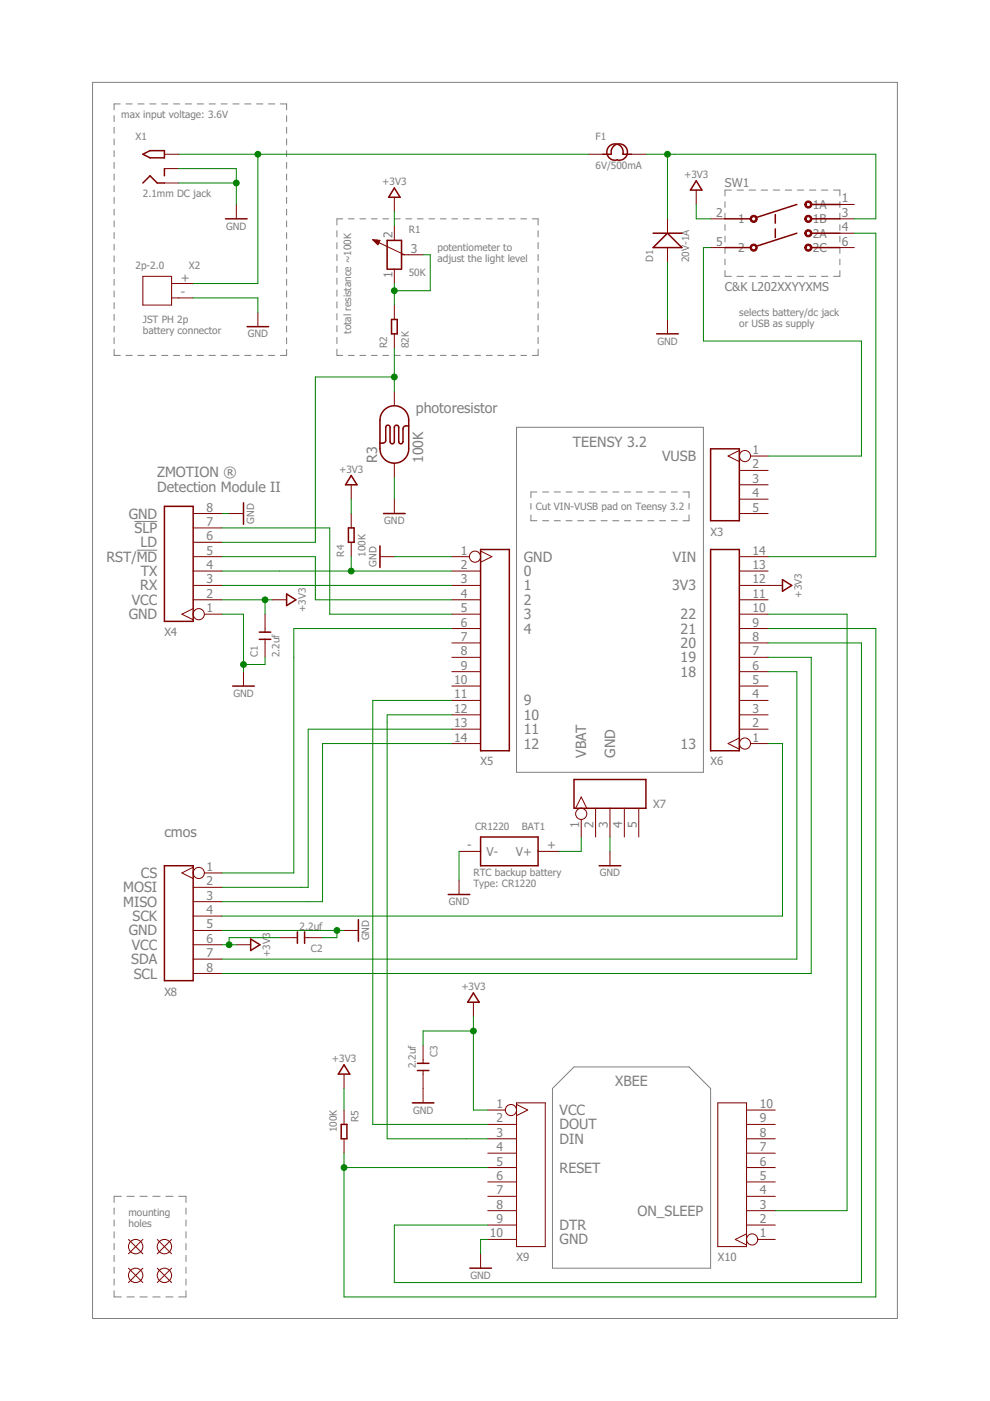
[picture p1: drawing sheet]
<svg xmlns="http://www.w3.org/2000/svg" width="210mm" height="297mm" viewBox="0 0 210 297" stroke-linecap="round" stroke-linejoin="round" font-family="sans-serif">
<g fill="none" stroke="#808080" stroke-width=".21">
<path d="M19.6 17.5h170.7v262h-170.7zM24.2 24.5v1.3M24.2 27v1.3M24.2 29.5v1.2M24.2 31.9v1.3M24.2 34.4v1.3M24.2 36.9v1.3M24.2 39.4v1.3M25.5 22h-1.3v1.3M26.7 22h1.3M29.2 22h1.3M31.7 22h1.4"/>
<path d="M34.3 22h1.3M36.8 22h1.3M39.3 22h1.3M41.8 22h1.3M44.3 22h1.4M46.9 22h1.3M49.4 22h1.3M51.9 22h1.3M54.4 22h1.3M56.9 22h1.4M59.4 22h1.4v1.3M60.8 24.5v1.3"/>
<path d="M60.8 27v1.3M60.8 29.5v1.2M60.8 31.9v1.3M60.8 34.4v1.3M60.8 36.9v1.3M60.8 39.4v1.3M24.2 41.8v1.3M24.2 44.3v1.3M24.2 46.8v1.3M24.2 49.3v1.3M24.2 51.8v1.2M24.2 54.3v1.2"/>
<path d="M24.2 56.7v1.3M24.2 59.2v1.3M60.8 41.8v1.3M60.8 44.3v1.3M60.8 46.8v1.3M60.8 49.3v1.3M60.8 51.8v1.2M60.8 54.3v1.2M60.8 56.7v1.3M60.8 59.2v1.3M71.4 48.9v1.3M71.4 51.4v1.3"/>
<path d="M71.4 54v1.3M71.4 56.5v1.3M71.4 59v1.3M72.7 46.4h-1.3v1.3M73.9 46.4h1.2M76.3 46.4h1.2M78.7 46.4h1.3M81.2 46.4h1.2M83.6 46.4h1.3M86 46.4h1.3M88.5 46.4h1.2M90.9 46.4h1.3"/>
<path d="M93.4 46.4h1.2M95.8 46.4h1.2M98.2 46.4h1.3M100.7 46.4h1.2M103.1 46.4h1.3M105.5 46.4h1.3M108 46.4h1.2M110.4 46.4h1.3M112.9 46.4h1.2v1.3M114.1 48.9v1.3M114.1 51.4v1.3M114.1 54v1.3"/>
<path d="M114.1 56.5v1.3M114.1 59v1.3M153.7 42.8v1.2M153.7 45.2v1.2M153.7 47.6v1.3M153.7 50.1v1.2M153.7 52.5v1.2M153.7 54.9v1.3M153.7 57.4v1.2h1.4M155.1 40.3h-1.4v1.3M156.3 58.6h1.3M156.3 40.3h1.3"/>
<path d="M158.8 58.6h1.4M158.8 40.3h1.4M161.4 58.6h1.3M161.4 40.3h1.3M163.9 58.6h1.4M163.9 40.3h1.4M166.5 58.6h1.4M166.5 40.3h1.4M169.1 58.6h1.3M169.1 40.3h1.3M171.6 58.6h1.4M171.6 40.3h1.4"/>
<path d="M174.2 58.6h1.3M174.2 40.3h1.3M176.7 40.3h1.4v1.3M178.1 57.4v1.2h-1.4M178.1 42.8v1.2M178.1 45.2v1.2M178.1 47.6v1.3M178.1 50.1v1.2M178.1 52.5v1.2M178.1 54.9v1.3M24.2 74.1v1.3h1.3M24.2 61.7v1.3"/>
<path d="M24.2 64.2v1.2M24.2 66.7v1.2M24.2 69.1v1.3M24.2 71.6v1.3M26.7 75.4h1.3M29.2 75.4h1.3M31.7 75.4h1.4M34.3 75.4h1.3M36.8 75.4h1.3M39.3 75.4h1.3M41.8 75.4h1.3M44.3 75.4h1.4"/>
<path d="M46.9 75.4h1.3M49.4 75.4h1.3M51.9 75.4h1.3M54.4 75.4h1.3M56.9 75.4h1.4M60.8 74.1v1.3h-1.4M60.8 61.7v1.3M60.8 64.2v1.2M60.8 66.7v1.2M60.8 69.1v1.3M60.8 71.6v1.3M71.4 61.5v1.3"/>
<path d="M71.4 64v1.3M71.4 66.5v1.3M71.4 69v1.3M71.4 71.5v1.4M71.4 74v1.4h1.3M73.9 75.4h1.2M76.3 75.4h1.2M78.7 75.4h1.3M81.2 75.4h1.2M83.6 75.4h1.3M86 75.4h1.3M88.5 75.4h1.2"/>
<path d="M90.9 75.4h1.3M93.4 75.4h1.2M95.8 75.4h1.2M98.2 75.4h1.3M100.7 75.4h1.2M103.1 75.4h1.3M105.5 75.4h1.3M108 75.4h1.2M110.4 75.4h1.3M114.1 74v1.4h-1.2M114.1 61.5v1.3M114.1 64v1.3"/>
<path d="M114.1 66.5v1.3M114.1 69v1.3M114.1 71.5v1.4M109.5 90.6h39.6v73.1h-39.6zM28.5 110.6h4.8M29 116.6h4.3M112.6 106.7v1.3M112.6 109.2v1.2h1.3M113.9 104.3h-1.3v1.2M115 110.4h1.3M115 104.3h1.3M117.5 110.4h1.3"/>
<path d="M117.5 104.3h1.3M120 110.4h1.3M120 104.3h1.3M122.5 110.4h1.3M122.5 104.3h1.3M125 110.4h1.2M125 104.3h1.2M127.4 110.4h1.3M127.4 104.3h1.3M129.9 110.4h1.3M129.9 104.3h1.3M132.4 110.4h1.3"/>
<path d="M132.4 104.3h1.3M134.9 110.4h1.3M134.9 104.3h1.3M137.4 110.4h1.2M137.4 104.3h1.2M139.8 110.4h1.3M139.8 104.3h1.3M142.3 110.4h1.3M142.3 104.3h1.3M144.8 104.3h1.3v1.2M146.1 109.2v1.2h-1.3M146.1 106.7v1.3"/>
<path d="M117.1 230.8l4.6-4.6h24.4l4.6 4.6v38.1h-33.6zM24.2 256.1v1.4M24.2 258.7v1.2M25.7 253.6h-1.5v1.4M26.9 253.6h1.6M29.7 253.6h1.5M32.4 253.6h1.6M35.2 253.6h1.5M37.9 253.6h1.5v1.4M39.4 256.1v1.4M39.4 258.7v1.2M24.2 261.2v1.3"/>
<path d="M24.2 263.7v1.3M24.2 266.2v1.3M24.2 268.7v1.3M24.2 271.2v1.3M24.2 273.7v1.3h1.5M26.9 275h1.6M29.7 275h1.5M32.4 275h1.6M35.2 275h1.5M39.4 273.7v1.3h-1.5M39.4 261.2v1.3M39.4 263.7v1.3"/>
<path d="M39.4 266.2v1.3M39.4 268.7v1.3M39.4 271.2v1.3"/>
</g>
<g fill="none" stroke="#800000" stroke-width=".32">
<path d="M30.3 32.7l1.5-.8h3.1v1.6h-3.1zM30.3 38.8l1.5-1.5 1.5 1.5h1.6M34.9 35.8v1.5M83.6 39.9l1.2 1.9h-2.4zM127.8 32.7h1.8a1.74 1.74 0 0 1 1.5-2.2 1.74 1.74 0 0 1 1.9 1.9 1.74 1.74 0 0 1-2.1 1.5 1.74 1.74 0 0 1-2.2-1.5 1.74 1.74 0 0 1 1.9-1.9 1.74 1.74 0 0 1 1.5 2.2h1.8M147.6 38.3l1.2 2h-2.4zM47.8 46.4h4.6M82.1 51h3v6.1h-3zM138.5 49.4h6.1M141.5 49.4l3.1 3.1h-6.1zM153.7 46.4h5.5M153.7 52.5h5.5"/>
<path d="M164.4 45.5v1.8M164.4 48.5v1.9M169 49.4l-8.6 2.8M169 43.3l-8.6 2.8M172 46.4h6.1M172 52.5h6.1M172 49.4h6.1M172 43.3h6.1M52.4 69.3h4.6M83 67.7h1.2v3.1h-1.2zM139.2 70.8h4.6M81.5 86.9a3 3 0 0 1 3.3-.6 3 3 0 0 1 1.9 2.8v6.1a3 3 0 0 1-3.1 3 3 3 0 0 1-3-3v-6.6l.3-.9z"/>
<path d="M86.7 90.3h-.8l-.4 .4-.1 2.9a.46 .46 0 0 1-.4 .5 .46 .46 0 0 1-.5-.5v-3a.47 .47 0 0 0-.4-.5 .47 .47 0 0 0-.5 .5v3a.46 .46 0 0 1-.4 .5 .46 .46 0 0 1-.5-.5v-3a.46 .46 0 0 0-.5-.5 .46 .46 0 0 0-.4 .5v2.9l-.4 .4-.8 .1M150.7 95.2h6.1v15.2h-6.1zM34.9 107.4h6.1v24.3h-6.1zM51.6 106.6v4.6M73.9 111.9h1.2v3.1h-1.2zM74.5 100.8l1.2 2h-2.4zM80.6 115.7v4.6M81.3 108.9h4.6M101.9 116.5h6.1v42.7h-6.1zM150.7 116.5h6.1v42.7h-6.1zM55 135.6h2.4M55 134h2.4"/>
<path d="M60.8 125.9l1.9 1.3-1.9 1.2zM165.9 122.9l2 1.2-2 1.2zM49.3 145.5h4.6M101.9 177.5h12.2v6.1h-12.2zM121.7 165.3h15.2v6.1h-15.2zM34.9 183.6h6.1v24.3h-6.1zM53.1 199.1l2 1.2-2 1.2zM63.1 197.6v2.4M64.6 197.6v2.4M76 195v4.6M95 189.7h4.6M127 183.6h4.6"/>
<path d="M100.4 210.5l1.2 2h-2.4zM72.3 238.4h1.3v3h-1.3zM72.9 225.8l1.3 1.9h-2.5zM87.4 233.8h4.6M88.5 225.4h2.4M88.5 227h2.4M99.6 268.9h4.6"/>
</g>
<g fill="none" stroke="#800000" stroke-width=".21">
<path d="M34.9 32.7h3M34.9 38.8h3M34.9 35.8h3M124.8 32.7h3M133.9 32.7h3M30.3 58.6h6.1v6.1h-6.1zM50.1 43.3v3.1M79 50.8l6.7 3.2M79 50.8l1.6 .2-.5 .9zM79.1 50.9h1M79.3 51.1h1.2M79.5 51.2h.9"/>
<path d="M79.6 51.4h.8M79.8 51.5h.5M79.9 51.7h.3M80.1 51.8h.1M83.6 41.8v3.1M83.6 47.9v3.1M83.6 57.1v3M85.1 54h4.6M141.5 46.4v3M141.5 52.5v3M147.6 40.3v3M150.7 46.4h3"/>
<path d="M150.7 52.5h3M178.1 46.4h3M178.1 52.5h3M178.1 49.4h3M178.1 43.3h3M36.4 60.1h4.6M36.4 63.2h4.6M54.7 66.2v3.1M83.6 64.7v3M83.6 70.8v3M141.5 67.7v3.1M83.6 83v3"/>
<path d="M83.6 98.2v3.1M156.8 95.5l-2.4 1.2 2.4 1.2M156.8 99.7h6.1M159.1 96.7h3.8M41 118h6.1M41 115h6.1M41 111.9h6.1M41 108.9h6.1M48.6 108.9h3M74.5 102.8v3M74.5 108.9v3M74.5 115v3"/>
<path d="M80.6 118h3M83.6 105.8v3.1M95.8 118h3.7M101.9 116.8l2.4 1.2-2.4 1.2M156.8 118h6.1M156.8 108.9h6.1M156.8 102.8h6.1M156.8 105.8h6.1M41 127.2h6.1M41 124.1h6.1M41 121.1h6.1M41 129l-2.4 1.2 2.4 1.2"/>
<path d="M43.3 130.2h3.8M56.2 130.2v3.8M56.2 135.6v3.8M57.7 127.2h3.1M95.8 127.2h6.1M95.8 124.1h6.1M95.8 121.1h6.1M95.8 130.2h6.1M95.8 139.4h6.1M95.8 136.3h6.1M95.8 133.3h6.1M156.8 127.2h6.1"/>
<path d="M156.8 124.1h9.1M156.8 121.1h6.1M156.8 130.2h6.1M156.8 139.4h6.1M156.8 136.3h6.1M156.8 133.3h6.1M51.6 142.4v3.1M95.8 157.6h6.1M95.8 154.6h6.1M95.8 151.6h6.1M95.8 148.5h6.1M95.8 145.5h6.1"/>
<path d="M95.8 142.4h6.1M156.8 156.5l-2.4 1.1 2.4 1.2M156.8 154.6h6.1M156.8 151.6h6.1M156.8 148.5h6.1M156.8 145.5h6.1M156.8 142.4h6.1M159.1 157.6h3.8M122 171.4l1.2-2.4 1.2 2.4M123.2 173.7v3.8M126.3 171.4v6.1M129.3 171.4v6.1"/>
<path d="M132.4 171.4v6.1M135.4 171.4v6.1M41 188.1h6.1M41 191.2h6.1M41 194.2h6.1M41 197.3h6.1M41 183.9l-2.4 1.2 2.4 1.2M43.3 185.1h3.8M59.2 198.8h3.9M64.6 198.8h3.8M72.9 197.3h3.1M97.3 180.5h4.6"/>
<path d="M97.3 186.6v3.1M114.1 180.5h4.6M129.3 180.5v3.1M41 200.3h6.1M41 203.3h6.1M41 206.4h6.1M50.1 200.3h3M100.4 212.5v3M72.9 227.7v3.1M72.9 235.4v3M89.7 221.6v3.8M89.7 227v6.8"/>
<path d="M103.4 235.4h3.7M103.4 238.4h6.1M109.5 233.8h6.1v30.5h-6.1zM109.5 234.2l2.4 1.2-2.4 1.1M152.2 233.8h6.1v30.5h-6.1zM158.3 235.4h6.1M158.3 238.4h6.1M72.9 241.4v3.1M103.4 241.4h6.1M103.4 244.5h6.1M103.4 247.5h6.1M103.4 250.6h6.1"/>
<path d="M103.4 253.6h6.1M103.4 256.7h6.1M103.4 259.7h6.1M158.3 241.4h6.1M158.3 244.5h6.1M158.3 247.5h6.1M158.3 250.6h6.1M158.3 253.6h6.1M158.3 256.7h6.1M158.3 259.7h6.1M27.2 262.8l3.1 3M27.2 268.9l3.1 3"/>
<path d="M30.3 262.8l-3.1 3M30.3 268.9l-3.1 3M33.3 268.9l3.1 3M33.3 262.8l3.1 3M36.4 262.8l-3.1 3M36.4 268.9l-3.1 3M101.9 265.8v3.1M103.4 262.8h6.1M158.3 261.6l-2.4 1.2 2.4 1.2M160.7 262.8h3.7"/>
<circle cx="157.9" cy="96.7" r="1.19"/>
<circle cx="100.7" cy="118" r="1.19"/>
<circle cx="42.1" cy="130.2" r="1.19"/>
<circle cx="157.9" cy="157.6" r="1.19"/>
<circle cx="123.2" cy="172.6" r="1.19"/>
<circle cx="42.1" cy="185.1" r="1.19"/>
<circle cx="108.3" cy="235.4" r="1.19"/>
<circle cx="28.8" cy="264.3" r="1.52"/>
<circle cx="28.8" cy="270.4" r="1.52"/>
<circle cx="34.9" cy="270.4" r="1.52"/>
<circle cx="34.9" cy="264.3" r="1.52"/>
<circle cx="159.5" cy="262.8" r="1.19"/>
</g>
<g fill="#800000" stroke="#800000" stroke-width=".21">
<path d="M170.8 45.9a.77 .77 0 0 1 1.2 .1 .77 .77 0 0 1-.4 1.1 .77 .77 0 0 1-1-.7h.3a.46 .46 0 0 1 .7-.4 .46 .46 0 0 1 .1 .8 .46 .46 0 0 1-.8-.2v-.2h-.3z" fill-rule="evenodd"/>
<path d="M170.8 42.9a.77 .77 0 0 1 1.2 0 .77 .77 0 0 1-.4 1.2 .77 .77 0 0 1-1-.8h.3a.46 .46 0 0 1 .7-.3 .46 .46 0 0 1 .1 .7 .46 .46 0 0 1-.8-.2v-.2h-.3z" fill-rule="evenodd"/>
<path d="M170.8 49a.77 .77 0 0 1 1.2 0 .77 .77 0 0 1-.4 1.2 .77 .77 0 0 1-1-.8h.3a.46 .46 0 0 1 .7-.3 .46 .46 0 0 1 .1 .7 .46 .46 0 0 1-.8-.2v-.2h-.3z" fill-rule="evenodd"/>
<path d="M170.8 52a.77 .77 0 0 1 1.2 .1 .77 .77 0 0 1-.4 1.1 .77 .77 0 0 1-1-.7h.3a.46 .46 0 0 1 .7-.4 .46 .46 0 0 1 .1 .8 .46 .46 0 0 1-.8-.2v-.2h-.3z" fill-rule="evenodd"/>
<path d="M159.2 52a.76 .76 0 0 1 1.2 .1 .76 .76 0 0 1-.4 1.1 .76 .76 0 0 1-1-.7h.3a.46 .46 0 0 1 .7-.4 .46 .46 0 0 1 .1 .8 .46 .46 0 0 1-.7-.2l-.1-.2h-.3z" fill-rule="evenodd"/>
<path d="M159.2 45.9a.76 .76 0 0 1 1.2 .1 .76 .76 0 0 1-.4 1.1 .76 .76 0 0 1-1-.7h.3a.46 .46 0 0 1 .7-.4 .46 .46 0 0 1 .1 .8 .46 .46 0 0 1-.7-.2l-.1-.2h-.3z" fill-rule="evenodd"/>
</g>
<g fill="none" stroke="#008000" stroke-width=".21">
<path d="M37.9 35.8h12.2v7.5M37.9 38.8h12.2M37.9 32.7h86.9M54.7 32.7v27.4h-13.7M136.9 32.7h48.8v13.7h-4.6M141.5 32.7v13.7M83.6 44.9v3M89.7 54h1.5v7.6h-7.6M141.5 55.5v12.2M147.6 43.3v3.1h3.1M150.7 52.5h-1.6v19.8h33.5v24.4h-19.7M181.1 49.4h4.6v68.6h-22.8"/>
<path d="M41 63.2h13.7v3M83.6 60.1v4.6M83.6 73.8v9.2M83.6 79.9h-16.7v35.1h-19.8M47.1 118h19.8v9.2h28.9M47.1 111.9h22.8v18.3h25.9M47.1 108.9h1.5M74.5 105.8v3.1M74.5 118v3.1M83.6 101.3v4.5M83.6 118h12.2M47.1 127.2h10.6"/>
<path d="M47.1 130.2h4.5v12.2M47.1 124.1h48.7M47.1 121.1h48.7M56.2 127.2v3M56.2 139.4v1.5h-4.6M95.8 133.3h-33.5v51.8h-15.2M162.9 133.3h22.8v141.7h-112.8v-30.5M162.9 136.3h19.7v135.6h-99v-12.2h19.8M162.9 130.2h16.7v126.5h-15.2M162.9 139.4h9.1v67h-124.9M95.8 148.5h-16.8v89.9h24.4M95.8 151.6h-13.7v89.8h21.3"/>
<path d="M95.8 157.6h-27.4v33.6h-21.3M95.8 154.6h-30.5v33.5h-18.2M162.9 142.4h6.1v60.9h-121.9M162.9 157.6h3v36.6h-118.8M123.2 177.5v3h-4.5M129.3 177.5v3M47.1 197.3h25.8M59.2 198.8h-10.6v1.5M71.4 197.3v1.5h-3M97.3 180.5v6.1M47.1 200.3h3M100.4 215.5v19.9h3"/>
<path d="M100.4 218.6h-10.7v3M72.9 230.8v4.6M72.9 247.5h30.5M103.4 262.8h-1.5v3"/>
</g>
<g fill="#008000" stroke="#008000" stroke-width=".21">
<circle cx="100.4" cy="218.6" r=".61"/>
<circle cx="56.2" cy="127.2" r=".61"/>
<circle cx="48.6" cy="200.3" r=".61"/>
<circle cx="51.6" cy="140.9" r=".61"/>
<circle cx="71.4" cy="197.3" r=".61"/>
<circle cx="50.1" cy="38.8" r=".61"/>
<circle cx="74.5" cy="121.1" r=".61"/>
<circle cx="83.6" cy="79.9" r=".61"/>
<circle cx="72.9" cy="247.5" r=".61"/>
<circle cx="54.7" cy="32.7" r=".61"/>
<circle cx="141.5" cy="32.7" r=".61"/>
<circle cx="83.6" cy="61.6" r=".61"/>
</g>
<g font-size="3" fill="#808080">
<text x="88.2" y="87.5">photoresistor</text>
<text x="121.5" y="94.7">TEENSY 3.2</text>
<text x="33.3" y="101.1">ZMOTION ®</text>
<text x="80" y="98.2" transform="rotate(-90 80 98.2)">R3</text>
<text x="89.7" y="98.2" transform="rotate(-90 89.7 98.2)">100K</text>
<text x="140.4" y="97.8">VUSB</text>
<text x="33.3" y="104.3">Detection Module II</text>
<text x="27.3" y="109.9">GND</text>
<text x="28.5" y="113">SLP</text>
<text x="22.6" y="119.1">RST/MD</text>
<text x="29.8" y="116">LD</text>
<text x="111" y="119.1">GND</text>
<text x="142.7" y="119.1">VIN</text>
<text x="29.7" y="125.2">RX</text>
<text x="29.8" y="122.1">TX</text>
<text x="111" y="122.1">0</text>
<text x="111" y="125.2">1</text>
<text x="142.5" y="125.2">3V3</text>
<text x="27.3" y="131.3">GND</text>
<text x="27.9" y="128.2">VCC</text>
<text x="111" y="128.2">2</text>
<text x="111" y="131.3">3</text>
<text x="144.3" y="131.3">22</text>
<text x="111" y="134.3">4</text>
<text x="144.3" y="137.4">20</text>
<text x="144.3" y="134.3">21</text>
<text x="144.3" y="143.5">18</text>
<text x="144.3" y="140.4">19</text>
<text x="111" y="149.6">9</text>
<text x="111" y="152.6">10</text>
<text x="111" y="155.7">11</text>
<text x="111" y="158.7">12</text>
<text x="124.3" y="160.7" transform="rotate(-90 124.3 160.7)">VBAT</text>
<text x="130.4" y="160.7" transform="rotate(-90 130.4 160.7)">GND</text>
<text x="144.3" y="158.7">13</text>
<text x="34.9" y="177.5">cmos</text>
<text x="26.1" y="189.2">MOSI</text>
<text x="29.9" y="186.1">CS</text>
<text x="26.1" y="192.2">MISO</text>
<text x="28.1" y="195.3">SCK</text>
<text x="27.3" y="198.3">GND</text>
<text x="27.9" y="201.4">VCC</text>
<text x="27.8" y="204.4">SDA</text>
<text x="28.4" y="207.5">SCL</text>
<text x="130.4" y="230.3">XBEE</text>
<text x="118.7" y="239.5">DOUT</text>
<text x="118.7" y="236.4">VCC</text>
<text x="118.7" y="242.5">DIN</text>
<text x="118.7" y="248.6">RESET</text>
<text x="135.1" y="257.8">ON_SLEEP</text>
<text x="118.7" y="263.8">GND</text>
<text x="118.7" y="260.8">DTR</text>
</g>
<g font-size="2.6" fill="#808080">
<text x="153.7" y="39.7">SW1</text>
<text x="151.9" y="46">2</text>
<text x="156.5" y="47.3">1</text>
<text x="172.3" y="44.3">1A</text>
<text x="172.3" y="47.3">1B</text>
<text x="178.5" y="46">3</text>
<text x="178.5" y="42.9">1</text>
<text x="83.2" y="50.6" transform="rotate(-90 83.2 50.6)">2</text>
<text x="87.1" y="53.6">3</text>
<text x="151.9" y="52.1">5</text>
<text x="156.5" y="53.4">2</text>
<text x="172.3" y="53.4">2C</text>
<text x="172.3" y="50.4">2A</text>
<text x="178.5" y="52.1">6</text>
<text x="178.5" y="49">4</text>
<text x="38.3" y="59.7">+</text>
<text x="83.2" y="58.9" transform="rotate(-90 83.2 58.9)">1</text>
<text x="38.3" y="62.7">-</text>
<text x="153.7" y="61.6">C&amp;K L202XXYYXMS</text>
<text x="159.6" y="96.3">1</text>
<text x="159.6" y="99.3">2</text>
<text x="159.6" y="102.4">3</text>
<text x="159.6" y="105.4">4</text>
<text x="43.8" y="111.5">7</text>
<text x="43.8" y="108.5">8</text>
<text x="159.6" y="108.5">5</text>
<text x="43.8" y="117.6">5</text>
<text x="43.8" y="114.6">6</text>
<text x="97.7" y="117.6">1</text>
<text x="159.6" y="117.6">14</text>
<text x="43.8" y="123.7">3</text>
<text x="43.8" y="120.6">4</text>
<text x="97.7" y="120.6">2</text>
<text x="97.7" y="123.7">3</text>
<text x="159.6" y="123.7">12</text>
<text x="159.6" y="120.6">13</text>
<text x="43.8" y="126.7">2</text>
<text x="43.8" y="129.8">1</text>
<text x="97.7" y="126.7">4</text>
<text x="97.7" y="129.8">5</text>
<text x="159.6" y="129.8">10</text>
<text x="159.6" y="126.7">11</text>
<text x="97.7" y="132.8">6</text>
<text x="97.7" y="135.9">7</text>
<text x="159.6" y="135.9">8</text>
<text x="159.6" y="132.8">9</text>
<text x="97.7" y="138.9">8</text>
<text x="97.7" y="142">9</text>
<text x="159.6" y="142">6</text>
<text x="159.6" y="138.9">7</text>
<text x="96.3" y="145">10</text>
<text x="96.3" y="148.1">11</text>
<text x="159.6" y="148.1">4</text>
<text x="159.6" y="145">5</text>
<text x="96.3" y="151.1">12</text>
<text x="96.3" y="154.2">13</text>
<text x="159.6" y="154.2">2</text>
<text x="159.6" y="151.1">3</text>
<text x="96.3" y="157.2">14</text>
<text x="159.6" y="157.2">1</text>
<text x="122.8" y="175.6" transform="rotate(-90 122.8 175.6)">1</text>
<text x="125.9" y="175.6" transform="rotate(-90 125.9 175.6)">2</text>
<text x="128.9" y="175.6" transform="rotate(-90 128.9 175.6)">3</text>
<text x="131.9" y="175.6" transform="rotate(-90 131.9 175.6)">4</text>
<text x="135" y="175.6" transform="rotate(-90 135 175.6)">5</text>
<text x="43.8" y="184.6">1</text>
<text x="99" y="180.1">-</text>
<text x="103.2" y="181.4">V-</text>
<text x="109.4" y="181.4">V+</text>
<text x="116" y="180.1">+</text>
<text x="43.8" y="187.7">2</text>
<text x="43.8" y="190.7">3</text>
<text x="43.8" y="193.8">4</text>
<text x="43.8" y="196.8">5</text>
<text x="43.8" y="199.9">6</text>
<text x="43.8" y="202.9">7</text>
<text x="43.8" y="206">8</text>
<text x="105.3" y="234.9">1</text>
<text x="105.3" y="238">2</text>
<text x="161.1" y="238">9</text>
<text x="161.1" y="234.9">10</text>
<text x="105.3" y="241">3</text>
<text x="105.3" y="244.1">4</text>
<text x="161.1" y="244.1">7</text>
<text x="161.1" y="241">8</text>
<text x="105.3" y="247.1">5</text>
<text x="105.3" y="250.2">6</text>
<text x="161.1" y="250.2">5</text>
<text x="161.1" y="247.1">6</text>
<text x="105.3" y="253.2">7</text>
<text x="105.3" y="256.3">8</text>
<text x="161.1" y="256.3">3</text>
<text x="161.1" y="253.2">4</text>
<text x="103.9" y="262.4">10</text>
<text x="105.3" y="259.3">9</text>
<text x="161.1" y="262.4">1</text>
<text x="161.1" y="259.3">2</text>
</g>
<g font-size="2.4" fill="#808080">
<text x="150.7" y="113.6">X3</text>
<text x="34.9" y="134.8">X4</text>
<text x="101.9" y="162.2">X5</text>
<text x="150.7" y="162.2">X6</text>
<text x="138.5" y="171.4">X7</text>
<text x="34.9" y="211.2">X8</text>
<text x="109.5" y="267.4">X9</text>
<text x="152.2" y="267.4">X10</text>
</g>
<g font-size="2.1" fill="#808080">
<text x="25.7" y="25.1">max input voltage: 3.6V</text>
<text x="28.8" y="29.6">X1</text>
<text x="126.3" y="29.6">F1</text>
<text x="126.3" y="35.7">6V/500mA</text>
<text x="30.3" y="41.8">2.1mm DC jack</text>
<text x="81.1" y="39.2">+3V3</text>
<text x="145.1" y="37.7">+3V3</text>
<text x="48" y="48.7">GND</text>
<text x="86.7" y="49.5">R1</text>
<text x="92.8" y="53.3">potentiometer to</text>
<text x="28.7" y="57.1">2p-2.0</text>
<text x="40.1" y="57.1">X2</text>
<text x="86.7" y="58.6">50K</text>
<text x="92.8" y="55.5">adjust the light level</text>
<text x="138.5" y="55.5" transform="rotate(-90 138.5 55.5)">D1</text>
<text x="146.1" y="55.5" transform="rotate(-90 146.1 55.5)">20V-1A</text>
<text x="30.3" y="68.5">JST PH 2p</text>
<text x="30.3" y="70.8">battery connector</text>
<text x="52.5" y="71.5">GND</text>
<text x="74.5" y="70.8" transform="rotate(-90 74.5 70.8)">total resistance ~100K</text>
<text x="156.8" y="67">selects battery/dc jack</text>
<text x="156.8" y="69.3">or USB as supply</text>
<text x="82.1" y="73.8" transform="rotate(-90 82.1 73.8)">R2</text>
<text x="86.7" y="73.8" transform="rotate(-90 86.7 73.8)">82K</text>
<text x="139.4" y="73.1">GND</text>
<text x="71.9" y="100.2">+3V3</text>
<text x="53.9" y="111" transform="rotate(-90 53.9 111)">GND</text>
<text x="81.5" y="111.2">GND</text>
<text x="113.6" y="108.1">Cut VIN-VUSB pad on Teensy 3.2</text>
<text x="73" y="118" transform="rotate(-90 73 118)">R4</text>
<text x="77.5" y="118" transform="rotate(-90 77.5 118)">100K</text>
<text x="79.8" y="120.2" transform="rotate(-90 79.8 120.2)">GND</text>
<text x="64.9" y="129.8" transform="rotate(-90 64.9 129.8)">+3V3</text>
<text x="170" y="126.7" transform="rotate(-90 170 126.7)">+3V3</text>
<text x="54.7" y="139.4" transform="rotate(-90 54.7 139.4)">C1</text>
<text x="59.2" y="139.4" transform="rotate(-90 59.2 139.4)">2.2uf</text>
<text x="49.5" y="147.7">GND</text>
<text x="100.7" y="175.9">CR1220</text>
<text x="110.6" y="175.9">BAT1</text>
<text x="100.4" y="185.8">RTC backup battery</text>
<text x="127.2" y="185.8">GND</text>
<text x="95.2" y="191.9">GND</text>
<text x="100.4" y="188.1">Type: CR1220</text>
<text x="63.5" y="197.3">2.2uf</text>
<text x="57.3" y="202.9" transform="rotate(-90 57.3 202.9)">+3V3</text>
<text x="65.9" y="201.8">C2</text>
<text x="78.3" y="199.4" transform="rotate(-90 78.3 199.4)">GND</text>
<text x="97.8" y="209.9">+3V3</text>
<text x="70.4" y="225.1">+3V3</text>
<text x="88.2" y="226.5" transform="rotate(-90 88.2 226.5)">2.2uf</text>
<text x="92.8" y="224.1" transform="rotate(-90 92.8 224.1)">C3</text>
<text x="76" y="237.9" transform="rotate(-90 76 237.9)">R5</text>
<text x="87.6" y="236.1">GND</text>
<text x="71.4" y="240.1" transform="rotate(-90 71.4 240.1)">100K</text>
<text x="27.2" y="257.8">mounting</text>
<text x="27.2" y="260.1">holes</text>
<text x="99.8" y="271.2">GND</text>
</g>
</svg>
